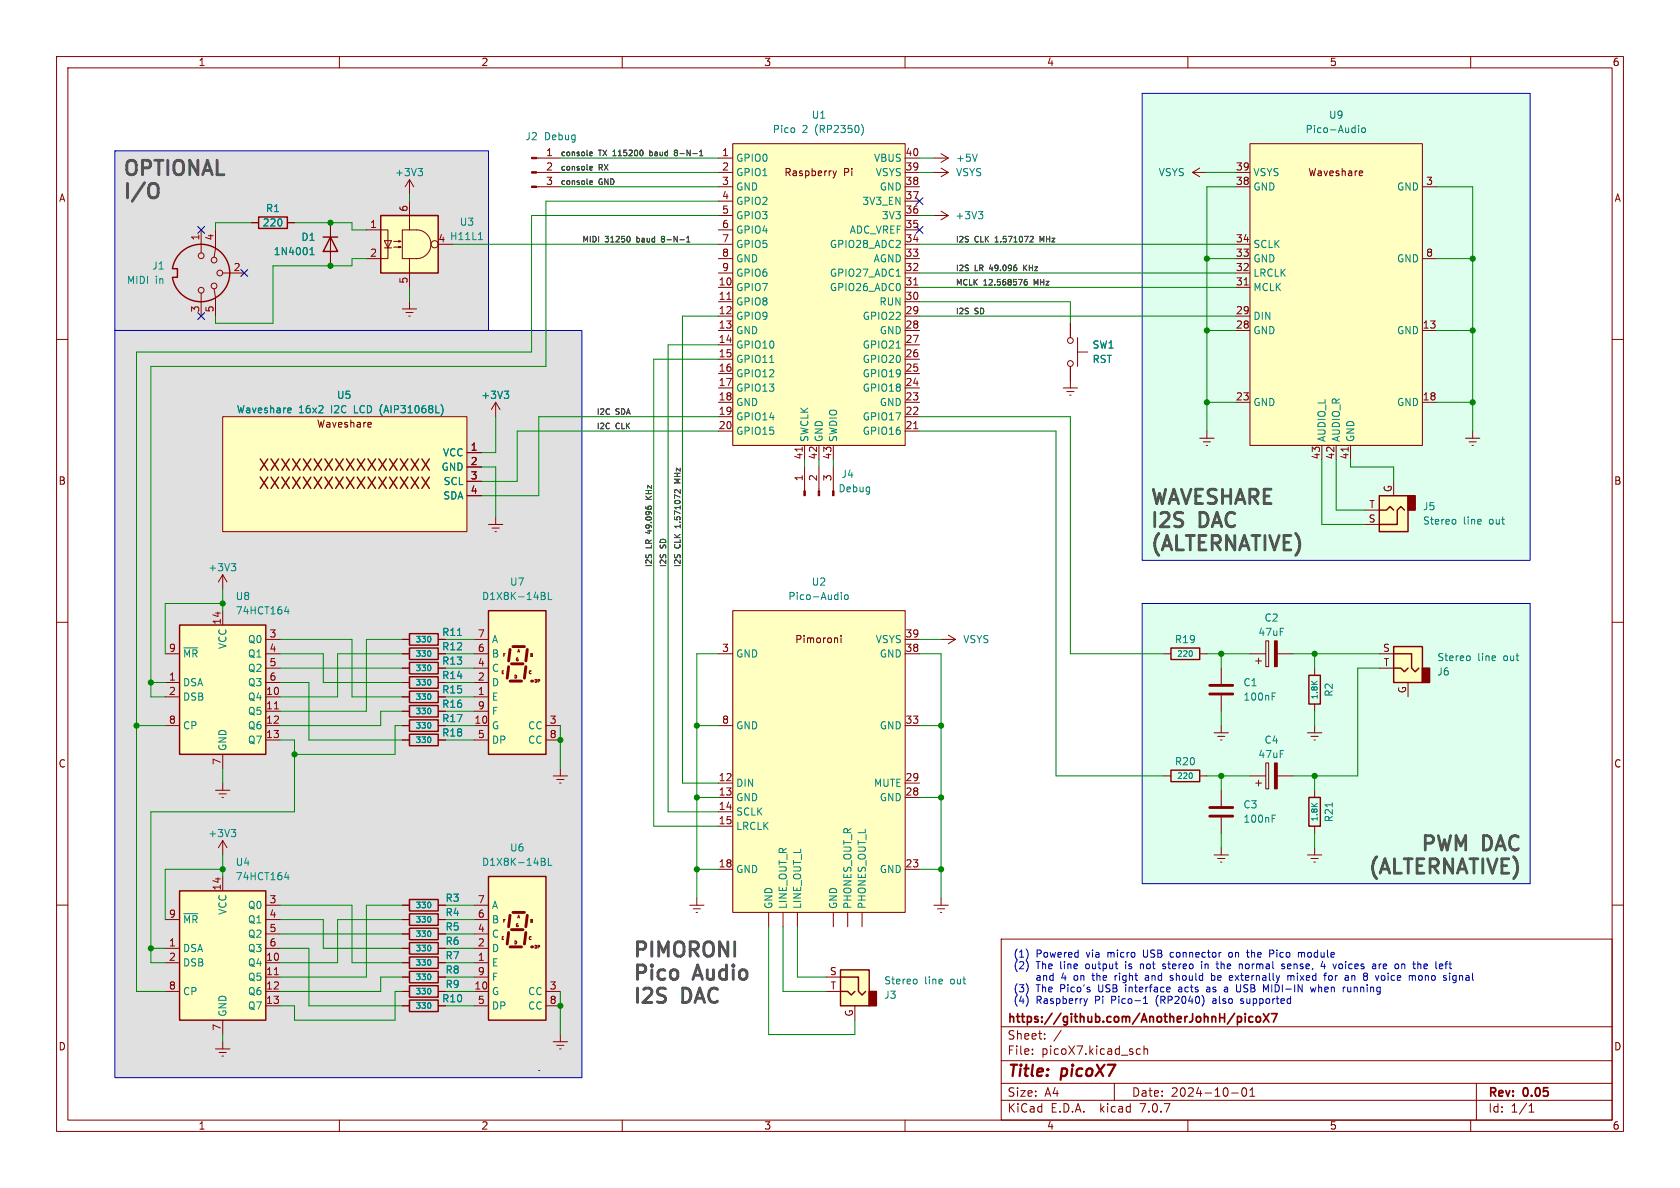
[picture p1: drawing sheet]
<svg xmlns="http://www.w3.org/2000/svg" width="297mm" height="210mm" viewBox="0 0 297 210" stroke-linecap="round" stroke-linejoin="round" font-family="sans-serif">
<g fill="none" stroke="#840000" stroke-width=".18">
<path d="M10 10h277v190h-277zM12 12h273v186h-273zM60 10v2M110 10v2M160 10v2M210 10v2M260 10v2M10 60h2M285 60h2M10 110h2M232.4 118.1v1.3M285 110h2"/>
<path d="M215.9 139.7v2.8M231.1 129.5h2.6M231.8 130.2h1.2M232.3 130.8h.2M232.4 124.5v1.2M232.4 128.3v1.2M232.4 139.7v1.3M10 160h2M214.6 151.1h2.6M215.3 151.8h1.2M215.8 152.4h.2M215.9 144.5v2.8"/>
<path d="M215.9 149.9v1.2M231.1 151.1h2.6M231.8 151.8h1.2M232.3 152.4h.2M232.4 146.1v1.2M232.4 149.9v1.2M285 160h2M177 166h108v32h-108zM60 198v2M110 198v2M160 198v2M177 194.5h108"/>
<path d="M177 191.5h108M177 187.5h108M177 181.5h108M182.5 186.3v.1M182.5 185.5v.1M184.7 183.6v.1M184.7 182.8v.1M187.6 182.1l-1.3 2M197 191.5v3M200.9 186.1l.3 .3 .4-.1M201.6 185.5l-.4-.1-.3 .3M202.2 185.5l.3-.1 .3 .1 .1 .9"/>
<path d="M202.2 184.9v1.5M210 198v2M217.7 193.2h1.2M219.7 192.4l.2-.1a.81 .81 0 0 1 .6 .6 .81 .81 0 0 1-.3 .8l-.2 .1a.81 .81 0 0 1-.3-1.4zM221 193.8h.8M221 192.7l.4-.4v1.5M260 198v2M261 191.5v6.5M270.3 196.6h.9M270.3 195.5l.4-.4v1.5"/>
</g>
<path d="M219.4 179.8v.7M220.1 179.2v.1M220.1 179.7v1M221.5 179.8l-.4-.1-.3 .3v.4l.1 .2h.6M222.2 179.8l.4-.1 .2 .3v.4l-.2 .3-.4-.1-.1-.2v-.4zM223.3 179.2l1 1.5M224.3 179.2l-1 1.5M224.8 179.2h1l-.7 1.5" fill="none" stroke="#840000" stroke-width=".3"/>
<g fill="#e0e0e0" stroke="#e0e0e0" stroke-width=".18">
<path d="M20.3 58.4h82.6v132.1h-82.6z"/>
<path d="M20.3 26.7h66.1v31.7h-66.1z"/>
</g>
<g fill="#deffed" stroke="#deffed" stroke-width=".18">
<path d="M201.9 106.7h68.6v49.5h-68.6z"/>
<path d="M201.9 16.5h68.6v82.6h-68.6z"/>
</g>
<path d="M231.4 119.4h2v5.1h-2zM86.4 154.9h10.1v25.4h-10.1zM231.4 141h2v5.1h-2z" fill="none" stroke="#840000" stroke-width=".25"/>
<path d="M224.9 144.7h.4M224.9 144.1h.6M235.5 141.9v.7" fill="none" stroke="#008484" stroke-width=".18"/>
<path d="M213.9 144.3h4M213.9 142.7h4M89.9 164.8l-.2 2.1M90.2 167.4h2M90.2 161.8l-.3 2M90.4 164.3h2.1M90.7 161.3h2M93 164.8l-.3 2.1M93.2 161.8l-.2 2" fill="none" stroke="#840000" stroke-width=".51"/>
<path d="M86.4 154.9h10.1v25.4h-10.1z" fill="#ffffc2" stroke="#ffffc2" stroke-width=".18"/>
<circle cx="94" cy="167.4" r=".25" fill="#840000"/>
<g fill="none" stroke="#840000" stroke-width=".18">
<path d="M58.4 39.4v7.6M72.4 31.8v2.5M72.4 35.6v5M72.4 31.8l-.8 1.2M72.4 31.8l.8 1.2M94.8 33h4.3M94.8 30.5h4.3M94.8 27.9h4.3M127 33h2.5M127 30.5h2.5M127 27.9h2.5M127 38.1h2.5"/>
<path d="M127 35.6h2.5M129.5 25.4h30.5v53.3h-30.5zM147.3 30.2l.3 .9M147.6 31.1l-.3 .4M147.9 30.2l-.3 .9M160 33h2.6M160 30.5h2.6M160 27.9h2.6M160 38.1h2.6M160 35.6h2.6M165.1 30.5h2.5M165.1 27.9h2.5"/>
<path d="M165.1 38.1h2.5M166.4 27.2l1.2 .7M166.4 29.7l1.2 .8M166.4 37.3l1.2 .8M167.6 27.9l-1.2 .8M167.6 30.5l-1.2 .7M167.6 38.1l-1.2 .8M210.8 30.5h2.6M210.8 30.5l1.3 .7M212.1 29.7l-1.3 .8M218.4 33h2.6M218.4 30.5h2.6"/>
<path d="M221 25.4h30.5v53.3h-30.5zM240.5 30.2l.3 .1 .1 .2-.6 .1M240.8 31l-.3 .1M251.5 33h2.5M64.8 40.6h3.8v5.1h-3.8M67.9 42.5h1.3l-.6 1.3zM67.9 43.8h1.3M69.6 43.7h1.3l-.4 .1v-.2l.4 .1M69.6 42.7h1.3l-.4 .1v-.3l.4 .2M71.1 40.6h2.6a2.54 2.54 0 0 1 2.5 2.6 2.54 2.54 0 0 1-2.5 2.5h-2.6zM72.4 45.7v2.6v-1.3M72.4 48.3v2.5"/>
<path d="M127 58.4h2.5M127 55.9h2.5M127 50.8h2.5M127 48.3h2.5M127 45.7h2.5M127 43.2h2.5M127 53.3h2.5M127 40.6h2.5M128.5 52.9h.7M160 58.4h2.6M160 55.9h2.6M160 50.8h2.6"/>
<path d="M160 48.3h2.6M160 45.7h2.6M160 43.2h2.6M160 53.3h2.6M160 40.6h2.6M161.5 50.4h.8M189.2 57.2v2.5M190.5 59.7v5.1M218.4 58.4h2.6M218.4 55.9h2.6M218.4 50.8h2.6M218.4 48.3h2.6"/>
<path d="M218.4 45.7h2.6M218.4 43.2h2.6M220 50.4h.7M251.5 58.4h2.5M251.5 45.7h2.5M39.4 73.7h43.1v20.3h-43.1zM65.2 74.7h.4v.3l-.6 .1M65.6 75.4l-.4 .1M87.6 71.1l-.7 1.3M87.6 71.1v2.6M87.6 71.1l.8 1.3M127 71.1h2.5"/>
<path d="M127 61h2.5M127 63.5h2.5M127 66h2.5M127 68.6h2.5M127 73.7h2.5M127 76.2h2.5M141.8 79v.8M142.2 78.7v2.6M144.8 78.7v2.6M147.3 78.7v2.6M160 71.1h2.6M160 61h2.6"/>
<path d="M160 63.5h2.6M160 66h2.6M160 68.6h2.6M160 73.7h2.6M160 76.2h2.6M161.5 75.8h.8M188 68.6h2.5M188.6 69.2h1.3M189.1 69.9h.3M189.2 64.8v3.8M190.5 62.2h1.8M212.1 77.5h2.5"/>
<path d="M212.7 78.1h1.3M213.2 78.7h.3M213.4 76.2v1.3M218.4 71.1h2.6M233.7 78.7v2.6M236.2 78.7v2.6M238.3 79v.8M238.8 78.7v2.6M251.5 71.1h2.5M259.1 77.5h2.5M259.7 78.1h1.3M260.2 78.7h.3"/>
<path d="M260.3 76.2v1.3M82.5 80h2.6M82.5 82.6h2.6M82.5 85.1h2.6M82.5 87.6h2.6M86.4 92.7h2.5M87 93.3h1.3M87.5 94h.3M87.6 91.4v1.3M142.2 82.6v4.2M144.8 82.6v4.2M147.3 82.6v4.2"/>
<path d="M241.3 92.7h2.5M241.3 90.2h2.5M246.4 85.1v2.5M71.1 115.6h1.3M71.1 118.1h1.3M71.1 113h1.3M77.5 115.6h1.2M77.5 118.1h1.2M77.5 113h1.2M127 115.6h2.5M129.5 108h30.5v53.3h-30.5zM147.9 112.8l.2 .1v.7"/>
<path d="M148.7 112.3v.2M148.7 112.8v.8M160 115.6h2.6M160 113h2.6M166.4 113h2.5M167.6 112.3l1.3 .7M168.9 113l-1.3 .8M205.7 115.6h1.3M212.1 115.6h1.3M215.9 118.1v2.8M221 115.6h2.8M222 116.8h1"/>
<path d="M222.5 116.3v1M223.8 113.3h.5v4.6h-.5zM225.8 115.6h2.8M243.8 115.6h2.6M243.8 118.1h2.6M71.1 130.8h1.3M71.1 120.7h1.3M71.1 128.3h1.3M71.1 123.2h1.3M71.1 125.7h1.3M77.5 130.8h1.2M77.5 120.7h1.2"/>
<path d="M77.5 128.3h1.2M77.5 123.2h1.2M77.5 125.7h1.2M97.8 137.2h2.5M98.4 137.8h1.3M98.9 138.4h.3M99.1 135.9v1.3M127 138.4h2.5M127 128.3h2.5M160 138.4h2.6M160 128.3h2.6M205.7 137.2h1.3"/>
<path d="M212.1 137.2h1.3M214.6 129.5h2.6M215.3 130.2h1.2M215.8 130.8h.2M215.9 122.9v2.8M215.9 128.3v1.2M221 137.2h2.8M222 138.4h1M222.5 137.9v1M223.8 134.9h.5v4.5h-.5zM225.8 137.2h2.8M248.9 120.7v2.5"/>
<path d="M123.2 158.8v1.2M127 141h2.5M127 143.5h2.5M127 146.1h2.5M127 153.7h2.5M160 141h2.6M160 153.7h2.6M166.4 158.8v1.2M71.1 170.2h1.3M71.1 175.3h1.3M71.1 167.6h1.3M71.1 165.1h1.3"/>
<path d="M71.1 177.8h1.3M71.1 162.6h1.3M71.1 160h1.3M71.1 172.7h1.3M77.5 170.2h1.2M77.5 175.3h1.2M77.5 167.6h1.2M77.5 165.1h1.2M77.5 177.8h1.2M77.5 162.6h1.2M77.5 160h1.2M77.5 172.7h1.2"/>
<path d="M83.8 170.2h2.6M83.8 175.3h2.6M83.8 167.6h2.6M83.8 165.1h2.6M83.8 177.8h2.6M83.8 162.6h2.6M83.8 160h2.6M83.8 172.7h2.6M89 165.6h-.2v.5M89.3 162.5h-.2v.5M91.2 166.4l-.1-.1v.6M91.5 162.3l.2-.5 .2 .5"/>
<path d="M94.1 162.6l-.3-.1v.5M94.8 167.1h-.2v.5M95.4 167.1h-.3v.5M96.5 175.3h2.6M96.5 177.8h2.6M121.9 160h2.6M122.6 160.7h1.2M123.1 161.3h.2M135.9 161.3v2.5M138.4 161.3v2.5M141 161.3v2.5M146 175.3h2.6"/>
<path d="M146 172.7h2.6M147.3 161.3v2.5M149.9 161.3v2.5M151.1 177.8v2.5M152.4 161.3v2.5M165.1 160h2.5M165.7 160.7h1.3M166.2 161.3h.3M97.8 184.2h2.5M98.4 184.8h1.3M98.9 185.4h.3M99.1 182.9v1.3"/>
<circle cx="76.8" cy="43.2" r=".63"/>
<circle cx="189.2" cy="60.2" r=".51"/>
<circle cx="189.2" cy="64.3" r=".51"/>
</g>
<g fill="none" stroke="#008484" stroke-width=".18">
<path d="M73.9 29.8h.8l-.4 .5M74.4 30.3l.3 .2v.3l-.3 .3M152.3 22a1.46 1.46 0 0 1 0 1.9M172.8 27.2l-.5 1.3M173 37.4h.7l-.4 .5M173.5 37.9l.2 .2v.3l-.2 .3M240.2 22.2v.1M240.2 22.6v.8M240.8 22.7l.2-.1 .3 .1 .1 .5-.1 .2h-.3l-.2-.1zM54.8 45h.7M54.8 44.1l.4-.3v1.2M84.6 42.4h.7"/>
<path d="M84.8 41.3l.1-.2v1.3M158.4 48.8h.8M51.1 72.1l.3 .1 .1 .2-.6 .1M51.4 72.9l-.3 .1M78 71.6a1.49 1.49 0 0 1 0 1.8M89.1 69.2h.8l-.4 .4M89.7 69.6l.2 .3v.3l-.2 .2M136.1 64.1h.7M158.4 61.5h.8M257.1 91.8l.3 .2v.4l-.3 .3M76.1 112.7v.6M76.1 115.2v.6"/>
<path d="M76.1 117.8v.6M80.9 112.3h.7M148.7 104.7v.1M148.7 105.1v.9M149.3 105.3l.2-.2 .4 .2 .1 .4-.2 .2-.3 .1-.2-.1zM210.7 115.2v.6M259.7 115.9l.2 .3v.3l-.2 .3M76.1 120.3v.6M76.1 122.8v.7M76.1 125.4v.6M76.1 127.9v.6M76.1 130.5v.6"/>
<path d="M210.7 136.8v.6M224.9 123.1h.4M224.9 122.5h.6M76.1 159.7v.6M95.7 151.7l.6 .1v.3l-.2 .2M95.7 152.3h.4M96.1 152.3l.3 .3-.1 .3-.6 .1M96.9 151.7v1.3h.6M76.1 162.2v.6M76.1 164.7v.7M76.1 167.3v.6M76.1 169.8v.6"/>
<path d="M76.1 172.4v.6M76.1 174.9v.6M76.1 177.4v.7M161.9 173.1l.2 .2v.4l-.2 .2"/>
</g>
<g fill="none" stroke="#840000" stroke-width=".25">
<path d="M67.3 38.1h10.2v10.2h-10.2zM57.1 41.9h2.6M58.4 41.9l1.3 2.6h-2.6zM46 81.1l1.3 2M46 84.3l1.3 2M47.3 81.1l-1.3 2M47.3 84.3l-1.3 2M47.9 81.1l1.3 2M47.9 84.3l1.3 2M49.2 81.1l-1.3 2M49.2 84.3l-1.3 2M49.8 81.1l1.4 2"/>
<path d="M49.8 84.3l1.4 2M51.2 81.1l-1.4 2M51.2 84.3l-1.4 2M51.7 81.1l1.4 2M51.7 84.3l1.4 2M53.1 81.1l-1.4 2M53.1 84.3l-1.4 2M53.6 81.1l1.4 2M53.6 84.3l1.4 2M55 81.1l-1.4 2M55 84.3l-1.4 2M55.5 81.1l1.4 2"/>
<path d="M55.5 84.3l1.4 2M56.9 81.1l-1.4 2M56.9 84.3l-1.4 2M57.4 81.1l1.4 2M57.4 84.3l1.4 2M58.8 81.1l-1.4 2M58.8 84.3l-1.4 2M59.3 81.1l1.4 2M59.3 84.3l1.4 2M60.7 81.1l-1.4 2M60.7 84.3l-1.4 2M61.2 81.1l1.4 2"/>
<path d="M61.2 84.3l1.4 2M62.6 81.1l-1.4 2M62.6 84.3l-1.4 2M63.2 81.1l1.3 2M63.2 84.3l1.3 2M64.5 81.1l-1.3 2M64.5 84.3l-1.3 2M65.1 81.1l1.3 2M65.1 84.3l1.3 2M66.4 81.1l-1.3 2M66.4 84.3l-1.3 2M67 81.1l1.3 2"/>
<path d="M67 84.3l1.3 2M68.3 81.1l-1.3 2M68.3 84.3l-1.3 2M68.9 81.1l1.3 2M68.9 84.3l1.3 2M70.2 81.1l-1.3 2M70.2 84.3l-1.3 2M70.8 81.1l1.3 2M70.8 84.3l1.3 2M72.1 81.1l-1.3 2M72.1 84.3l-1.3 2M72.7 81.1l1.3 2"/>
<path d="M72.7 84.3l1.3 2M74 81.1l-1.3 2M74 84.3l-1.3 2M74.6 81.1l1.3 2M74.6 84.3l1.3 2M75.9 81.1l-1.3 2M75.9 84.3l-1.3 2M243.8 87.6h5.1v6.4h-5.1zM243.8 90.2h1.3l.6-.7 .7 .7M248.3 90.2l-.7-.7-.6 .7v2.5h-3.2M72.4 119.6h5.1v2.1h-5.1zM72.4 117.1h5.1v2h-5.1z"/>
<path d="M72.4 114.6h5.1v2h-5.1zM72.4 112h5.1v2h-5.1zM86.4 108h10.1v25.4h-10.1zM207 114.6h5.1v2h-5.1zM246.4 114.3h5.1v6.4h-5.1zM246.4 118.1h1.2l.7 .6 .6-.6M246.4 115.6h3.2v2.5l.6 .6 .6-.6M72.4 127.3h5.1v2h-5.1zM72.4 129.8h5.1v2h-5.1zM72.4 122.2h5.1v2h-5.1zM72.4 124.7h5.1v2h-5.1zM207 136.1h5.1v2.1h-5.1z"/>
<path d="M72.4 159h5.1v2h-5.1zM72.4 166.6h5.1v2.1h-5.1zM72.4 161.5h5.1v2.1h-5.1zM72.4 169.2h5.1v2h-5.1zM72.4 174.2h5.1v2.1h-5.1zM72.4 171.7h5.1v2h-5.1zM72.4 164.1h5.1v2h-5.1zM72.4 176.8h5.1v2h-5.1zM148.6 171.5h5.1v6.3h-5.1zM148.6 175.3h1.3l.6 .6 .6-.6M148.6 172.7h3.2v2.6l.6 .6 .6-.6"/>
</g>
<path d="M89.9 117.9l-.2 2M90.2 114.8l-.3 2M90.4 117.3h2.1M90.7 114.3h2M93 117.9l-.3 2M93.2 114.8l-.2 2M90.2 120.4h2M213.9 122.7h4M213.9 121.2h4" fill="none" stroke="#840000" stroke-width=".51"/>
<g fill="#840000" stroke="#840000" stroke-width=".18">
<path d="M225.3 134.9h.5v4.5h-.5z"/>
<path d="M225.3 113.3h.5v4.6h-.5z"/>
<path d="M94 32.9h.8v.2h-.8z"/>
<path d="M94 30.4h.8v.2h-.8z"/>
<path d="M94 27.8h.8v.3h-.8z"/>
<path d="M147.2 86.8h.2v.8h-.2z"/>
<path d="M144.7 86.8h.2v.8h-.2z"/>
<path d="M142.1 86.8h.3v.8h-.3z"/>
</g>
<g fill="#ffffc2" stroke="#ffffc2" stroke-width=".18">
<path d="M221 25.4h30.5v53.3h-30.5z"/>
<path d="M243.8 87.6h5.1v6.4h-5.1z"/>
<path d="M246.4 114.3h5.1v6.4h-5.1z"/>
<path d="M129.5 25.4h30.5v53.3h-30.5z"/>
<path d="M67.3 38.1h10.2v10.2h-10.2z"/>
<path d="M148.6 171.5h5.1v6.3h-5.1z"/>
<path d="M129.5 108h30.5v53.3h-30.5z"/>
<path d="M39.4 73.7h43.1v20.3h-43.1z"/>
<path d="M86.4 108h10.1v25.4h-10.1z"/>
</g>
<g fill="#840000" stroke="#840000" stroke-width=".25">
<path d="M248.9 87.6h1.3v2.6h-1.3z"/>
<path d="M251.5 118.1h1.2v2.6h-1.2z"/>
<path d="M153.7 175.3h1.2v2.5h-1.2z"/>
</g>
<circle cx="94" cy="120.4" r=".25" fill="#840000"/>
<g fill="none" stroke="#840000" stroke-width=".18">
<path d="M44.4 39.4h1.3M50.8 39.4h1.3M58.4 39.4v2.5M35.6 40.6v4.1M35.6 51.8v4.1M37.8 51.1l.3 1.5v3.3M38.1 40.6v3.3l-.3 1.6M39.4 48.3h3.8M58.4 44.5v2.5M71.1 54.6h2.6M71.8 55.2h1.2M72.3 55.9h.2"/>
<path d="M72.4 53.3v1.3M189.2 57.2v2.5M189.2 64.8v2.5M82.5 80h2.6M82.5 82.6h2.6M82.5 85.1h2.6M82.5 87.6h2.6M29.2 115.6h2.5M39.4 101.6v2.5M39.4 108v2.5M39.4 101.6l.7 1.3M39.4 101.6l-.8 1.3"/>
<path d="M47 118.1h2.5M47 115.6h2.5M47 113h2.5M71.1 118.1h1.3M71.1 115.6h1.3M71.1 113h1.3M77.5 118.1h1.2M77.5 115.6h1.2M77.5 113h1.2M83.8 118.1h2.6M83.8 115.6h2.6M83.8 113h2.6"/>
<path d="M89 118.6h-.2v.5M89.3 115.5h-.2v.6M91.2 119.4h-.1v.5M91.5 115.3l.2-.5 .2 .5M94.1 115.6l-.3-.1v.6M29.2 123.2h2.5M29.2 128.3h2.5M29.2 120.7h2.5M38.1 139.7h2.5M39.4 133.4v2.5M39.4 138.4v1.3M47 123.2h2.5"/>
<path d="M47 128.3h2.5M47 120.7h2.5M47 130.8h2.5M47 125.7h2.5M48.5 125.3h.7M71.1 123.2h1.3M71.1 128.3h1.3M71.1 120.7h1.3M71.1 130.8h1.3M71.1 125.7h1.3M77.5 123.2h1.2M77.5 128.3h1.2"/>
<path d="M77.5 120.7h1.2M77.5 130.8h1.2M77.5 125.7h1.2M83.8 123.2h2.6M83.8 128.3h2.6M83.8 120.7h2.6M83.8 130.8h2.6M83.8 125.7h2.6M94.8 120.1h-.2v.5M95.4 120.1h-.3v.5M96.5 128.3h2.6M96.5 130.8h2.6"/>
<path d="M38.7 140.3h1.3M39.2 141h.3M39.4 148.6v2.5M39.4 154.9v2.6M39.4 148.6l-.8 1.3M39.4 148.6l.7 1.3M29.2 167.6h2.5M29.2 170.2h2.5M29.2 175.3h2.5M29.2 162.6h2.5M47 167.6h2.5M47 170.2h2.5"/>
<path d="M47 172.7h2.5M47 175.3h2.5M47 177.8h2.5M47 160h2.5M47 162.6h2.5M47 165.1h2.5M48.5 172.3h.7M71.1 167.6h1.3M71.1 170.2h1.3M71.1 172.7h1.3M71.1 175.3h1.3M71.1 177.8h1.3"/>
<path d="M71.1 160h1.3M71.1 162.6h1.3M71.1 165.1h1.3M77.5 167.6h1.2M77.5 170.2h1.2M77.5 172.7h1.2M77.5 175.3h1.2M77.5 177.8h1.2M77.5 160h1.2M77.5 162.6h1.2M77.5 165.1h1.2M38.1 185.4h2.5"/>
<path d="M38.7 186.1h1.3M39.2 186.7h.3M39.4 180.3v2.6M39.4 184.2v1.2"/>
<circle cx="35.6" cy="45.2" r=".51"/>
<circle cx="35.6" cy="51.3" r=".51"/>
<circle cx="37.8" cy="46" r=".51"/>
<circle cx="37.8" cy="50.5" r=".51"/>
<circle cx="38.9" cy="48.3" r=".51"/>
</g>
<g fill="none" stroke="#008484" stroke-width=".18">
<path d="M54.8 45h.7M54.8 44.1l.4-.3v1.2M51.1 72.1l.3 .1 .1 .2-.6 .1M51.4 72.9l-.3 .1M78 71.6a1.49 1.49 0 0 1 0 1.8M89.1 69.2h.8l-.4 .4M89.7 69.6l.2 .3v.3l-.2 .2M40.9 99.6h.8l-.5 .5M32.5 114.5h2.5M41.4 100.1l.3 .3v.3l-.3 .2M50.3 108.1h.8M50.9 107.7v.8"/>
<path d="M76.1 112.7v.6M76.1 115.2v.6M76.1 117.8v.6M80.9 112.3h.7M95.7 104.7l.6 .1v.3l-.2 .2M95.7 105.3h.4M96.1 105.3l.3 .3-.1 .3-.6 .1M96.9 104.7v1.3h.6M76.1 120.3v.6M76.1 122.8v.7M76.1 125.4v.6M76.1 127.9v.6"/>
<path d="M76.1 130.5v.6M40.9 146.6h.8l-.5 .5M41.4 147.1l.3 .3v.3l-.3 .2M50.3 155.1h.8M50.9 154.7v.8M76.1 159.7v.6M32.5 161.5h2.5M76.1 162.2v.6M76.1 164.7v.7M76.1 167.3v.6M76.1 169.8v.6M76.1 172.4v.6"/>
<path d="M76.1 174.9v.6M76.1 177.4v.7"/>
</g>
<path d="M45.7 38.4h5.1v2h-5.1zM30.5 47.5a5.1 5.1 0 0 1 7.8-3.5 5.1 5.1 0 0 1 0 8.5 5.1 5.1 0 0 1-7.8-3.5M30.6 47.5h.8v1.5h-.8M31.7 110.5h15.3v22.9h-15.3zM31.7 157.5h15.3v22.8h-15.3z" fill="none" stroke="#840000" stroke-width=".25"/>
<g fill="#ffffc2" stroke="#ffffc2" stroke-width=".18">
<path d="M31.7 110.5h15.3v22.9h-15.3z"/>
<path d="M31.7 157.5h15.3v22.8h-15.3z"/>
</g>
<g fill="none" stroke="#000" stroke-width=".18">
<path d="M104.3 27.4l.1 .1h.3M104.3 27l.1-.1 .3 .1v.1l-.4 .1M104.3 29.6l.1-.2 .3 .2-.4 .1M104.3 32.1l.1-.2 .3 .2v.1l-.4 .1M104.3 29.9l.1 .2 .3-.1M104.3 32.5l.1 .1h.3M113.6 26.7v.6M114.9 26.5v1M114.9 27.5h.1M115 26.9h-.1M119.4 27l-.2 .3 .4 .2M119.4 27h.2"/>
<path d="M119.6 26.5l-.4 .2 .2 .3M123.7 27.5h.6M123.7 26.8l.3-.3v1M111.3 41.8l.1 .4-.1 .5M117 41.9v.2M117 42.3v.4M121.4 42.8h.6M121.4 42.1l.3-.3v1M181 46.9v1M181.5 49.4h-.3l-.1 .2v.6l.1 .2 .4-.1-.1-.5h-.3l-.1 .2M181.5 46.9l-.5 .5M182.2 41.8h.4l.1 .3-.6 .7h.6"/>
<path d="M184.2 42.5l-.3-.7v1M114.2 88.3h1M114.2 87.7l.5 .6M120 85l-.8 .4h1M120.2 86.6v.6l-.7-.6-.2 .1-.1 .3"/>
</g>
<path d="M27.4 32.4l.2 .2a1.8 1.8 0 0 1 0 2.3l-.2 .1" fill="none" stroke="#545454" stroke-width=".51"/>
<g fill="none" stroke="#0000c2" stroke-width=".18">
<path d="M201.9 16.5h68.6v82.6h-68.6zM20.3 26.7h66.1v31.7h-66.1zM20.3 58.4h82.6v132.1h-82.6zM201.9 106.7h68.6v49.5h-68.6zM181.7 168.3v.8M181.7 170.3v.9M181.7 174.4v.9M181.7 176.5v.8M188 172l-.3 .9h.8M189.9 173.1l.1 .1 .3 .1M190.3 172.5h-.3l-.1 .2M191.6 176.5l.3 .9"/>
<path d="M191.9 177.4l-.1 .3M192.2 176.5l-.3 .9M193 172.5h.5M193.2 173.1l.3 .2M197.5 172.5l-.3 .1M197.9 172v.1M201.6 170.4v.9M201.8 170.4l-.2 .1M202.2 177.4h.7M202.2 176.5l.3-.4v1.3M202.5 172.5h.5l.1 .8M203.1 172.8h-.5l-.1 .2 .1 .3 .5-.1"/>
<path d="M205.5 171.2l.4 .1M205.9 170.4l-.4 .2 .1 .2h.3M206.7 174.5l.2 .3-.6 .1M206.8 175.3h-.1M207.1 168.4l-.2 .2v.4l.2 .2M207.4 172.9v.3M208 172v1.3M208 172.5v.1M208.5 174.5l-.1 .1M208.5 174.9l-.2 .1 .2 .3M212.4 170v.1M212.4 170.4v.9"/>
<path d="M213.7 174.5l-.4 .1M213.8 174.9h-.3l-.2 .1v.3h.5M214.2 172.5h.3l.3 .2-.1 .5h-.5M214.5 176.5l-.1 .1M214.5 176.9l-.1 .2 .1 .3M215 170.4h.5M215.2 171.2l.3 .1M215.7 172.5h-.2l-.2 .1v.6l.4 .1M215.9 172.8l-.6 .1M216.5 174.6h.5M216.5 175.3h.5M217 174.8l-.5 .1"/>
<path d="M217.6 168.4h-.3l-.1 .2 .1 .5 .3 .1M218.4 172.5l.6 .8M219 172.5l-.6 .8M219.3 170.4l.3 .2v.7M219.3 174.1v1l-.1 .2h-.4M219.3 177.3l.4 .1M219.7 176.5l-.4 .2 .1 .2 .3 .1M220.4 168.4h.4M220.5 169l.3 .2M223.8 175l.4-.9v1.2M224.5 167.9h.5l.2 .3-.1 .3-.6 .1M227.1 170.5l-.3-.1-.2 .2v.2l.5 .1v.3h-.5"/>
<path d="M227.7 172.6l.3-.1 .2 .1M227.7 172.5v.8M227.8 170.4l-.2 .2v.5l.2 .2M228.2 172.6l.2-.1h.3l.1 .8M228.2 172.6v.7M228.2 170.7l-.6 .1M229.4 172.5v.8M229.6 168.4h.3l.2 .1M230.1 168.5v.7M230.6 168.4h-.3l-.2 .1M231.7 174.5l.2 .8 .2-.6 .3 .6 .2-.8M233.5 170.8h.8"/>
<path d="M234.1 170.4v.9M235.1 172.5h.3l.1 .2v.5l-.4 .1M236.9 170.4l.3 .1M237.2 171.2l-.3 .1M238.3 174.5v.8h.3l.2-.1M238.8 174.5v.8M239.2 172.5l.3 .1v.7M243.2 172.5l.3 .8M243.8 170.4v.9M244.2 170.4l-.4 .2M248 170.4l.4 .2v.7M250.9 172.5h.3l.2 .2-.1 .5h-.4"/>
<path d="M252.2 170.4h-.3l-.2 .2 .1 .6 .4 .1M252.3 170.7l-.6 .1M255.4 170.4h.5M255.9 170l-.3 .2v1.1M256.2 170.4h.4M257.3 172.5h.1M257.4 172.5v1.1M257.4 173.2l-.1 .1M258 172.5v.8M258.2 172.5l-.2 .1M95.2 189.2h.1"/>
</g>
<g fill="none" stroke="#008400" stroke-width=".18">
<path d="M44.4 39.4h-6.3v1.2M52.1 39.4h10.1v1.2h2.6M72.4 34.3v1.3M99.1 27.9h27.9M99.1 30.5h27.9M99.1 33h27.9M127 38.1h-33v24.1h-69.9v113.1h5.1M127 35.6h-30.5v29.2h-69.8v58.4h2.5M162.6 38.1h2.5M162.6 27.9h2.5M162.6 30.5h2.5M213.4 30.5h5"/>
<path d="M218.4 33h-5v43.2M254 33h6.3v43.2M64.8 45.7h-2.6v1.3h-13.9v10.2h-10.2v-1.3M72.4 50.8v2.5M80 43.2h47M127 55.9h-6.4v82.5h6.4M162.6 43.2h55.8M162.6 55.9h55.8M162.6 48.3h55.8M162.6 53.3h26.6v3.9M162.6 50.8h55.8M213.4 45.7h5"/>
<path d="M213.4 58.4h5M254 45.7h6.3M254 58.4h6.3M87.6 73.7v6.3h-2.5M127 63.5h-11.4v82.6h11.4M127 61h-8.9v82.5h8.9M127 73.7h-31.8v13.9h-10.1M127 76.2h-35.6v8.9h-6.3M162.6 73.7h26.6v41.9h16.5M162.6 76.2h24.1v61h19M213.4 71.1h5M254 71.1h6.3"/>
<path d="M85.1 82.6h2.5v8.8M142.2 81.3v1.3M144.8 81.3v1.3M147.3 81.3v1.3M233.7 81.3v11.4h7.6M236.2 81.3v8.9h5.1M238.8 81.3v1.3h7.6v2.5M39.4 104.1v3.9M39.4 106.7h-10.2v8.9M49.5 115.6h7.6v5.1h14M49.5 113h12.7v10.2h8.9M49.5 118.1h21.6"/>
<path d="M71.1 115.6h-11.4v7.6h-10.2M71.1 113h-6.3v12.7h-15.3M78.7 118.1h5.1M78.7 115.6h5.1M78.7 113h5.1M127 115.6h-3.8v43.2M162.6 115.6h3.8v43.2M162.6 113h3.8M213.4 115.6h7.6M215.9 115.6v2.5M228.6 115.6h15.2M232.4 115.6v2.5"/>
<path d="M243.8 118.1h-3.8v19.1h-11.4M24.1 128.3h5.1M26.7 120.7h2.5M39.4 135.9v2.5M49.5 120.7h5.1v10.1h16.5M49.5 130.8h2.6v12.7h-25.4v26.7h2.5M71.1 125.7h-3.8v2.6h-17.8M71.1 128.3h-1.3v5.1h-17.7M78.7 128.3h5.1M78.7 120.7h5.1M78.7 130.8h5.1M78.7 123.2h5.1"/>
<path d="M78.7 125.7h5.1M99.1 128.3v7.6M123.2 128.3h3.8M162.6 128.3h3.8M213.4 137.2h7.6M215.9 125.7v2.6M215.9 137.2v2.5M232.4 125.7v2.6M232.4 137.2v2.5M39.4 151.1v3.8M39.4 153.7h-10.2v8.9M123.2 153.7h3.8"/>
<path d="M123.2 141h3.8M162.6 153.7h3.8M162.6 141h3.8M215.9 147.3v2.6M232.4 147.3v2.6M26.7 167.6h2.5M49.5 167.6h5.1v10.2h16.5M49.5 162.6h7.6v5h14M49.5 160h12.7v10.2h8.9M49.5 165.1h21.6M71.1 160h-6.3v12.7h-15.3M71.1 172.7h-3.8v2.6h-17.8"/>
<path d="M71.1 162.6h-11.4v7.6h-10.2M71.1 175.3h-1.3v5h-17.7v-2.5h-2.6M78.7 167.6h5.1M78.7 172.7h5.1M78.7 160h5.1M78.7 165.1h5.1M78.7 162.6h5.1M78.7 170.2h5.1M78.7 177.8h5.1M78.7 175.3h5.1M99.1 175.3v7.6M135.9 163.8v19.1h15.2v-2.6"/>
<path d="M138.4 163.8v11.5h7.6M141 163.8v8.9h5M39.4 182.9v1.3"/>
</g>
<path d="M162 35l1.2 1.2M163.2 35l-1.2 1.2M35 55.3l1.2 1.2M35 40l1.2 1.2M36.2 55.3l-1.2 1.2M36.2 40l-1.2 1.2M42.6 47.7l1.2 1.2M43.8 47.7l-1.2 1.2M162 40l1.2 1.2M163.2 40l-1.2 1.2" fill="none" stroke="#000084" stroke-width=".18"/>
<g fill="#008400" stroke="#008400" stroke-width=".18">
<circle cx="24.1" cy="128.3" r=".46"/>
<circle cx="39.4" cy="153.7" r=".46"/>
<circle cx="26.7" cy="167.6" r=".46"/>
<circle cx="39.4" cy="106.7" r=".46"/>
<circle cx="52.1" cy="133.4" r=".46"/>
<circle cx="26.7" cy="120.7" r=".46"/>
<circle cx="99.1" cy="177.8" r=".46"/>
<circle cx="123.2" cy="153.7" r=".46"/>
<circle cx="58.4" cy="39.4" r=".46"/>
<circle cx="58.4" cy="47" r=".46"/>
<circle cx="99.1" cy="130.8" r=".46"/>
<circle cx="123.2" cy="141" r=".46"/>
<circle cx="123.2" cy="128.3" r=".46"/>
<circle cx="166.4" cy="153.7" r=".46"/>
<circle cx="166.4" cy="128.3" r=".46"/>
<circle cx="166.4" cy="141" r=".46"/>
<circle cx="213.4" cy="71.1" r=".46"/>
<circle cx="213.4" cy="58.4" r=".46"/>
<circle cx="213.4" cy="45.7" r=".46"/>
<circle cx="232.4" cy="115.6" r=".46"/>
<circle cx="260.3" cy="71.1" r=".46"/>
<circle cx="260.3" cy="58.4" r=".46"/>
<circle cx="215.9" cy="115.6" r=".46"/>
<circle cx="260.3" cy="45.7" r=".46"/>
<circle cx="232.4" cy="137.2" r=".46"/>
<circle cx="215.9" cy="137.2" r=".46"/>
</g>
<g font-size="3.5" fill="#545454">
<text x="21.6" y="31.2">OPTIONAL</text>
<text x="21.6" y="35.3">I/O</text>
<text x="203.2" y="89.4">WAVESHARE</text>
<text x="203.2" y="93.5">I2S</text>
<text x="212.2" y="93.5">DAC</text>
<text x="203.2" y="97.5">(ALTERNATIVE)</text>
<text x="241.4" y="154.7">(ALTERNATIVE)</text>
<text x="250.7" y="150.6">PWM</text>
<text x="262" y="150.6">DAC</text>
<text x="111.8" y="169.4">PIMORONI</text>
<text x="111.8" y="173.5">Pico</text>
<text x="122.9" y="173.5">Audio</text>
<text x="111.8" y="177.6">I2S</text>
<text x="120.8" y="177.6">DAC</text>
</g>
<g font-size="2.8" fill="#840000">
<text x="178" y="190.9">Title:</text>
<text x="187.7" y="190.9">picoX7</text>
</g>
<g font-size="2.1" fill="#840000">
<text x="178" y="184">Sheet:</text>
<text x="178" y="181.2">https://github.com/AnotherJohnH/picoX7</text>
<text x="178" y="186.7">File:</text>
<text x="184.1" y="186.7">picoX7.kicad_sch</text>
<text x="178" y="196.9">KiCad</text>
<text x="178" y="194.1">Size:</text>
<text x="184.7" y="194.1">A4</text>
<text x="185.7" y="196.9">E.D.A.</text>
<text x="194.6" y="196.9">kicad</text>
<text x="200" y="194.1">Date:</text>
<text x="201.8" y="196.9">7.0.7</text>
<text x="207" y="194.1">2024-10-01</text>
<text x="263" y="194.3">Rev:</text>
<text x="263" y="196.9">Id:</text>
<text x="267.1" y="196.9">1/1</text>
<text x="269.4" y="194.3">0.05</text>
</g>
<g font-size="1.8" fill="#840000">
<text x="35" y="11.9">1</text>
<text x="85" y="11.9">2</text>
<text x="135" y="11.9">3</text>
<text x="185" y="11.9">4</text>
<text x="235" y="11.9">5</text>
<text x="285" y="11.9">6</text>
<text x="96.4" y="27.7">1</text>
<text x="127.6" y="27.7">1</text>
<text x="160" y="27.7">40</text>
<text x="10.3" y="35.9">A</text>
<text x="96.4" y="30.2">2</text>
<text x="96.4" y="32.8">3</text>
<text x="127.6" y="30.2">2</text>
<text x="127.6" y="32.8">3</text>
<text x="127.6" y="35.3">4</text>
<text x="138.6" y="31.4">Raspberry</text>
<text x="149.1" y="31.4">Pi</text>
<text x="160" y="35.3">37</text>
<text x="160" y="32.8">38</text>
<text x="160" y="30.2">39</text>
<text x="218.4" y="32.8">38</text>
<text x="218.4" y="30.2">39</text>
<text x="231.2" y="31.4">Waveshare</text>
<text x="252" y="32.8">3</text>
<text x="285.3" y="35.9">A</text>
<text x="65.3" y="40.4">1</text>
<text x="72.1" y="37.5" transform="rotate(-90 72.1 37.5)">6</text>
<text x="127.6" y="37.8">5</text>
<text x="127.6" y="40.4">6</text>
<text x="160" y="40.4">35</text>
<text x="160" y="37.8">36</text>
<text x="35.3" y="42.6" transform="rotate(-90 35.3 42.6)">1</text>
<text x="37.8" y="42.6" transform="rotate(-90 37.8 42.6)">4</text>
<text x="65.3" y="45.5">2</text>
<text x="127.6" y="42.9">7</text>
<text x="127.6" y="45.5">8</text>
<text x="160" y="45.5">33</text>
<text x="160" y="42.9">34</text>
<text x="218.4" y="45.5">33</text>
<text x="218.4" y="42.9">34</text>
<text x="252" y="45.5">8</text>
<text x="41.2" y="48">2</text>
<text x="72.1" y="50.2" transform="rotate(-90 72.1 50.2)">5</text>
<text x="127" y="50.5">10</text>
<text x="127" y="53.1">11</text>
<text x="127.6" y="48">9</text>
<text x="160" y="53.1">30</text>
<text x="160" y="50.5">31</text>
<text x="160" y="48">32</text>
<text x="218.4" y="50.5">31</text>
<text x="218.4" y="48">32</text>
<text x="35.3" y="55.3" transform="rotate(-90 35.3 55.3)">3</text>
<text x="37.8" y="55.3" transform="rotate(-90 37.8 55.3)">5</text>
<text x="127" y="55.6">12</text>
<text x="127" y="58.2">13</text>
<text x="160" y="58.2">28</text>
<text x="160" y="55.6">29</text>
<text x="218.4" y="58.2">28</text>
<text x="218.4" y="55.6">29</text>
<text x="251.4" y="58.2">13</text>
<text x="127" y="60.7">14</text>
<text x="127" y="63.2">15</text>
<text x="127" y="65.8">16</text>
<text x="160" y="65.8">25</text>
<text x="160" y="63.2">26</text>
<text x="160" y="60.7">27</text>
<text x="127" y="68.3">17</text>
<text x="127" y="70.9">18</text>
<text x="160" y="70.9">23</text>
<text x="160" y="68.3">24</text>
<text x="218.4" y="70.9">23</text>
<text x="251.4" y="70.9">18</text>
<text x="55.9" y="75.8">Waveshare</text>
<text x="127" y="73.4">19</text>
<text x="127" y="75.9">20</text>
<text x="160" y="75.9">21</text>
<text x="160" y="73.4">22</text>
<text x="83.1" y="79.8">1</text>
<text x="83.1" y="82.3">2</text>
<text x="142" y="81.3" transform="rotate(-90 142 81.3)">41</text>
<text x="144.5" y="81.3" transform="rotate(-90 144.5 81.3)">42</text>
<text x="147.1" y="81.3" transform="rotate(-90 147.1 81.3)">43</text>
<text x="233.4" y="81.3" transform="rotate(-90 233.4 81.3)">43</text>
<text x="236" y="81.3" transform="rotate(-90 236 81.3)">42</text>
<text x="238.5" y="81.3" transform="rotate(-90 238.5 81.3)">41</text>
<text x="10.3" y="85.9">B</text>
<text x="83.1" y="84.8">3</text>
<text x="83.1" y="87.4">4</text>
<text x="142" y="85.2" transform="rotate(-90 142 85.2)">1</text>
<text x="144.5" y="85.2" transform="rotate(-90 144.5 85.2)">2</text>
<text x="147.1" y="85.2" transform="rotate(-90 147.1 85.2)">3</text>
<text x="242" y="89.9">T</text>
<text x="246.1" y="87.1" transform="rotate(-90 246.1 87.1)">G</text>
<text x="285.3" y="85.9">B</text>
<text x="241.9" y="92.5">S</text>
<text x="39.1" y="110.5" transform="rotate(-90 39.1 110.5)">14</text>
<text x="47.6" y="112.8">3</text>
<text x="84.4" y="112.8">7</text>
<text x="140.5" y="113.9">Pimoroni</text>
<text x="160" y="112.8">39</text>
<text x="29.8" y="115.3">9</text>
<text x="47.6" y="115.3">4</text>
<text x="47.6" y="117.9">5</text>
<text x="84.4" y="117.9">4</text>
<text x="84.4" y="115.3">6</text>
<text x="127.6" y="115.3">3</text>
<text x="160" y="115.3">38</text>
<text x="244.4" y="115.3">S</text>
<text x="244.5" y="117.9">T</text>
<text x="29.8" y="120.4">1</text>
<text x="29.8" y="122.9">2</text>
<text x="46.9" y="122.9">10</text>
<text x="46.9" y="125.5">11</text>
<text x="47.6" y="120.4">6</text>
<text x="84.4" y="122.9">1</text>
<text x="84.4" y="120.4">2</text>
<text x="84.4" y="125.5">9</text>
<text x="248.7" y="122.7" transform="rotate(-90 248.7 122.7)">G</text>
<text x="29.8" y="128">8</text>
<text x="46.9" y="128">12</text>
<text x="46.9" y="130.6">13</text>
<text x="83.8" y="128">10</text>
<text x="84.4" y="130.6">5</text>
<text x="97.1" y="128">3</text>
<text x="97.1" y="130.6">8</text>
<text x="127.6" y="128">8</text>
<text x="160" y="128">33</text>
<text x="10.3" y="135.9">C</text>
<text x="39.1" y="135.3" transform="rotate(-90 39.1 135.3)">7</text>
<text x="285.3" y="135.9">C</text>
<text x="127" y="138.2">12</text>
<text x="127" y="140.7">13</text>
<text x="127" y="143.3">14</text>
<text x="160" y="140.7">28</text>
<text x="160" y="138.2">29</text>
<text x="127" y="145.8">15</text>
<text x="127" y="153.4">18</text>
<text x="160" y="153.4">23</text>
<text x="39.1" y="157.5" transform="rotate(-90 39.1 157.5)">14</text>
<text x="47.6" y="159.8">3</text>
<text x="84.4" y="159.8">7</text>
<text x="29.8" y="167.4">1</text>
<text x="29.8" y="162.3">9</text>
<text x="47.6" y="162.3">4</text>
<text x="47.6" y="164.8">5</text>
<text x="47.6" y="167.4">6</text>
<text x="84.4" y="167.4">2</text>
<text x="84.4" y="164.8">4</text>
<text x="84.4" y="162.3">6</text>
<text x="29.8" y="169.9">2</text>
<text x="46.9" y="169.9">10</text>
<text x="46.9" y="172.5">11</text>
<text x="84.4" y="169.9">1</text>
<text x="84.4" y="172.5">9</text>
<text x="146.6" y="172.5">S</text>
<text x="29.8" y="175">8</text>
<text x="46.9" y="175">12</text>
<text x="46.9" y="177.5">13</text>
<text x="83.8" y="175">10</text>
<text x="84.4" y="177.5">5</text>
<text x="97.1" y="175">3</text>
<text x="97.1" y="177.5">8</text>
<text x="146.7" y="175">T</text>
<text x="150.9" y="179.8" transform="rotate(-90 150.9 179.8)">G</text>
<text x="10.3" y="185.9">D</text>
<text x="39.1" y="182.3" transform="rotate(-90 39.1 182.3)">7</text>
<text x="285.3" y="185.9">D</text>
<text x="35" y="199.9">1</text>
<text x="85" y="199.9">2</text>
<text x="135" y="199.9">3</text>
<text x="185" y="199.9">4</text>
<text x="235" y="199.9">5</text>
<text x="285" y="199.9">6</text>
</g>
<g font-size="1.8" fill="#008484">
<text x="136.5" y="23.7">Pico</text>
<text x="141.8" y="23.7">2</text>
<text x="143.4" y="21.2">U1</text>
<text x="144.2" y="23.7">(RP2350)</text>
<text x="230.7" y="23.7">Pico-Audio</text>
<text x="234.8" y="21.2">U9</text>
<text x="92.8" y="25">J2</text>
<text x="96.1" y="25">Debug</text>
<text x="130" y="28.8">GPIO0</text>
<text x="154.4" y="28.8">VBUS</text>
<text x="168.9" y="28.8">+5V</text>
<text x="69.7" y="31.3">+3V3</text>
<text x="130" y="31.3">GPIO1</text>
<text x="130" y="33.9">GND</text>
<text x="154.7" y="31.3">VSYS</text>
<text x="155.4" y="33.9">GND</text>
<text x="168.9" y="31.3">VSYS</text>
<text x="204.7" y="31.3">VSYS</text>
<text x="221.5" y="33.9">GND</text>
<text x="221.5" y="31.3">VSYS</text>
<text x="246.9" y="33.9">GND</text>
<text x="46.3" y="40.2">220</text>
<text x="46.9" y="37.7">R1</text>
<text x="81.2" y="40.1">U3</text>
<text x="130" y="36.4">GPIO2</text>
<text x="130" y="39">GPIO3</text>
<text x="130" y="41.5">GPIO4</text>
<text x="150.1" y="41.5">ADC_VREF</text>
<text x="152.4" y="36.4">3V3_EN</text>
<text x="155.8" y="39">3V3</text>
<text x="168.8" y="39">+3V3</text>
<text x="26.8" y="47.9">J1</text>
<text x="48.3" y="45.3">1N4001</text>
<text x="53.2" y="42.8">D1</text>
<text x="77.4" y="42.9">4 H11L1</text>
<text x="130" y="44">GPIO5</text>
<text x="130" y="46.6">GND</text>
<text x="146.6" y="44">GPIO28_ADC2</text>
<text x="154.3" y="46.6">AGND</text>
<text x="221.5" y="46.6">GND</text>
<text x="221.5" y="44">SCLK</text>
<text x="246.9" y="46.6">GND</text>
<text x="22.3" y="50.4">MIDI</text>
<text x="27.4" y="50.4">in</text>
<text x="130" y="51.7">GPIO7</text>
<text x="130" y="49.1">GPIO6</text>
<text x="146.6" y="51.7">GPIO26_ADC0</text>
<text x="146.6" y="49.1">GPIO27_ADC1</text>
<text x="221.5" y="51.7">MCLK</text>
<text x="221.5" y="49.1">LRCLK</text>
<text x="130" y="54.2">GPIO8</text>
<text x="130" y="56.7">GPIO9</text>
<text x="130" y="59.3">GND</text>
<text x="152.4" y="56.7">GPIO22</text>
<text x="155.4" y="54.2">RUN</text>
<text x="155.4" y="59.3">GND</text>
<text x="221.5" y="59.3">GND</text>
<text x="221.5" y="56.7">DIN</text>
<text x="246.9" y="59.3">GND</text>
<text x="130" y="61.8">GPIO10</text>
<text x="130" y="64.4">GPIO11</text>
<text x="152.4" y="64.4">GPIO20</text>
<text x="152.4" y="61.8">GPIO21</text>
<text x="193" y="64.4">RST</text>
<text x="193" y="61.8">SW1</text>
<text x="59.5" y="70.7">U5</text>
<text x="85" y="70.7">+3V3</text>
<text x="130" y="66.9">GPIO12</text>
<text x="130" y="69.4">GPIO13</text>
<text x="130" y="72">GND</text>
<text x="152.4" y="69.4">GPIO18</text>
<text x="152.4" y="66.9">GPIO19</text>
<text x="155.4" y="72">GND</text>
<text x="221.5" y="72">GND</text>
<text x="246.9" y="72">GND</text>
<text x="41.8" y="73.3">Waveshare</text>
<text x="52.8" y="73.3">16x2</text>
<text x="58.6" y="73.3">I2C</text>
<text x="62.9" y="73.3">LCD (AIP31068L)</text>
<text x="130" y="74.5">GPIO14</text>
<text x="130" y="77.1">GPIO15</text>
<text x="152.4" y="77.1">GPIO16</text>
<text x="152.4" y="74.5">GPIO17</text>
<text x="78" y="83.4">GND</text>
<text x="78.2" y="80.9">VCC</text>
<text x="143.1" y="78.2" transform="rotate(-90 143.1 78.2)">SWCLK</text>
<text x="145.6" y="78.2" transform="rotate(-90 145.6 78.2)">GND</text>
<text x="148.2" y="78.2" transform="rotate(-90 148.2 78.2)">SWDIO</text>
<text x="234.5" y="78.2" transform="rotate(-90 234.5 78.2)">AUDIO_L</text>
<text x="237.1" y="78.2" transform="rotate(-90 237.1 78.2)">AUDIO_R</text>
<text x="239.6" y="78.2" transform="rotate(-90 239.6 78.2)">GND</text>
<text x="78.3" y="88.5">SDA</text>
<text x="78.3" y="86">SCL</text>
<text x="148.1" y="87.2">Debug</text>
<text x="148.7" y="84.7">J4</text>
<text x="251.5" y="90.4">J5</text>
<text x="251.5" y="92.9">Stereo</text>
<text x="258.7" y="92.9">line</text>
<text x="263.4" y="92.9">out</text>
<text x="36.7" y="101.2">+3V3</text>
<text x="41.6" y="106.3">U8</text>
<text x="85.1" y="106.3">D1X8K-14BL</text>
<text x="90.1" y="103.7">U7</text>
<text x="139.3" y="106.3">Pico-Audio</text>
<text x="143.4" y="103.7">U2</text>
<text x="41.6" y="108.8">74HCT164</text>
<text x="43.7" y="113.9">Q0</text>
<text x="78.1" y="112.6">R11</text>
<text x="86.9" y="113.9">A</text>
<text x="154.7" y="113.9">VSYS</text>
<text x="170.2" y="113.9">VSYS</text>
<text x="207.6" y="113.9">R19</text>
<text x="222.4" y="112.6">47uF</text>
<text x="223.4" y="110.1">C2</text>
<text x="32.3" y="116.4">~{MR}</text>
<text x="40.2" y="114.8" transform="rotate(-90 40.2 114.8)">VCC</text>
<text x="43.7" y="116.4">Q1</text>
<text x="43.7" y="119">Q2</text>
<text x="78.1" y="117.7">R13</text>
<text x="78.1" y="115.2">R12</text>
<text x="86.9" y="119">C</text>
<text x="86.9" y="116.4">B</text>
<text x="130" y="116.4">GND</text>
<text x="155.4" y="116.4">GND</text>
<text x="254" y="119.6">J6</text>
<text x="254" y="117.1">Stereo</text>
<text x="261.2" y="117.1">line</text>
<text x="265.9" y="117.1">out</text>
<text x="32.3" y="121.5">DSA</text>
<text x="32.3" y="124.1">DSB</text>
<text x="43.7" y="124.1">Q4</text>
<text x="43.7" y="121.5">Q3</text>
<text x="78.1" y="120.2">R14</text>
<text x="78.1" y="122.8">R15</text>
<text x="78.1" y="125.3">R16</text>
<text x="86.9" y="124.1">E</text>
<text x="86.9" y="121.5">D</text>
<text x="219.7" y="121.5">C1</text>
<text x="219.7" y="124.1">100nF</text>
<text x="235.8" y="123.3" transform="rotate(-90 235.8 123.3)">R2</text>
<text x="32.3" y="129.1">CP</text>
<text x="43.7" y="126.6">Q5</text>
<text x="43.7" y="129.1">Q6</text>
<text x="43.7" y="131.7">Q7</text>
<text x="78.1" y="127.9">R17</text>
<text x="78.1" y="130.4">R18</text>
<text x="86.9" y="129.1">G</text>
<text x="86.9" y="131.7">DP</text>
<text x="86.9" y="126.6">F</text>
<text x="93.3" y="129.1">CC</text>
<text x="93.3" y="131.7">CC</text>
<text x="130" y="129.1">GND</text>
<text x="155.4" y="129.1">GND</text>
<text x="223.4" y="131.7">C4</text>
<text x="40.2" y="132.8" transform="rotate(-90 40.2 132.8)">GND</text>
<text x="207.6" y="135.5">R20</text>
<text x="222.4" y="134.2">47uF</text>
<text x="130" y="139.3">DIN</text>
<text x="130" y="141.8">GND</text>
<text x="154.4" y="139.3">MUTE</text>
<text x="155.4" y="141.8">GND</text>
<text x="219.7" y="143.1">C3</text>
<text x="36.7" y="148.2">+3V3</text>
<text x="130" y="144.4">SCLK</text>
<text x="130" y="146.9">LRCLK</text>
<text x="219.7" y="145.6">100nF</text>
<text x="235.8" y="145.5" transform="rotate(-90 235.8 145.5)">R21</text>
<text x="41.6" y="153.3">U4</text>
<text x="41.6" y="155.8">74HCT164</text>
<text x="85.1" y="153.3">D1X8K-14BL</text>
<text x="90.1" y="150.7">U6</text>
<text x="130" y="154.5">GND</text>
<text x="155.4" y="154.5">GND</text>
<text x="40.2" y="161.8" transform="rotate(-90 40.2 161.8)">VCC</text>
<text x="43.7" y="160.9">Q0</text>
<text x="78.7" y="159.6">R3</text>
<text x="86.9" y="160.9">A</text>
<text x="136.8" y="160.8" transform="rotate(-90 136.8 160.8)">GND</text>
<text x="139.3" y="160.8" transform="rotate(-90 139.3 160.8)">LINE_OUT_R</text>
<text x="141.8" y="160.8" transform="rotate(-90 141.8 160.8)">LINE_OUT_L</text>
<text x="148.2" y="160.8" transform="rotate(-90 148.2 160.8)">GND</text>
<text x="150.7" y="160.8" transform="rotate(-90 150.7 160.8)">PHONES_OUT_R</text>
<text x="153.3" y="160.8" transform="rotate(-90 153.3 160.8)">PHONES_OUT_L</text>
<text x="32.3" y="163.4">~{MR}</text>
<text x="43.7" y="163.4">Q1</text>
<text x="43.7" y="166">Q2</text>
<text x="78.7" y="167.2">R6</text>
<text x="78.7" y="162.2">R4</text>
<text x="78.7" y="164.7">R5</text>
<text x="86.9" y="166">C</text>
<text x="86.9" y="163.4">B</text>
<text x="32.3" y="168.5">DSA</text>
<text x="32.3" y="171">DSB</text>
<text x="43.7" y="171">Q4</text>
<text x="43.7" y="173.6">Q5</text>
<text x="43.7" y="168.5">Q3</text>
<text x="78.7" y="169.8">R7</text>
<text x="78.7" y="172.3">R8</text>
<text x="86.9" y="171">E</text>
<text x="86.9" y="168.5">D</text>
<text x="86.9" y="173.6">F</text>
<text x="32.3" y="176.1">CP</text>
<text x="40.2" y="179.8" transform="rotate(-90 40.2 179.8)">GND</text>
<text x="43.7" y="176.1">Q6</text>
<text x="43.7" y="178.7">Q7</text>
<text x="78.1" y="177.4">R10</text>
<text x="78.7" y="174.9">R9</text>
<text x="86.9" y="176.1">G</text>
<text x="86.9" y="178.7">DP</text>
<text x="93.3" y="176.1">CC</text>
<text x="93.3" y="178.7">CC</text>
<text x="156.2" y="176.8">J3</text>
<text x="156.2" y="174.2">Stereo</text>
<text x="163.4" y="174.2">line</text>
<text x="168.1" y="174.2">out</text>
</g>
<g font-size="1.8" fill="#0000c2">
<text x="179.1" y="169.4">(1)</text>
<text x="179.1" y="171.4">(2)</text>
<text x="183.1" y="169.4">Powered</text>
<text x="183.1" y="171.4">The</text>
<text x="183.8" y="173.5">and</text>
<text x="187.5" y="171.4">line</text>
<text x="188.4" y="173.5">4</text>
<text x="190.8" y="173.5">on</text>
<text x="192.2" y="169.4">via</text>
<text x="192.2" y="171.4">output</text>
<text x="194.2" y="173.5">the</text>
<text x="196.1" y="169.4">micro</text>
<text x="198.4" y="173.5">right</text>
<text x="199.4" y="171.4">is</text>
<text x="202.2" y="171.4">not</text>
<text x="202.6" y="169.4">USB</text>
<text x="203.9" y="173.5">and</text>
<text x="206.4" y="171.4">stereo</text>
<text x="207.5" y="169.4">connector</text>
<text x="208.6" y="173.5">should</text>
<text x="213.5" y="171.4">in</text>
<text x="216" y="173.5">be</text>
<text x="216.4" y="171.4">the</text>
<text x="218.1" y="169.4">on</text>
<text x="219.4" y="173.5">externally</text>
<text x="220.5" y="171.4">normal</text>
<text x="221.6" y="169.4">the</text>
<text x="225.7" y="169.4">Pico</text>
<text x="228.3" y="171.4">sense,</text>
<text x="229.9" y="173.5">mixed</text>
<text x="231" y="169.4">module</text>
<text x="235.4" y="171.4">4</text>
<text x="236.6" y="173.5">for</text>
<text x="237.8" y="171.4">voices</text>
<text x="240.5" y="173.5">an</text>
<text x="243.9" y="173.5">8</text>
<text x="244.9" y="171.4">are</text>
<text x="246.3" y="173.5">voice</text>
<text x="249.1" y="171.4">on</text>
<text x="252.4" y="173.5">mono</text>
<text x="252.6" y="171.4">the</text>
<text x="256.7" y="171.4">left</text>
<text x="258.7" y="173.5">signal</text>
<text x="179.1" y="175.5">(3)</text>
<text x="179.1" y="177.6">(4)</text>
<text x="183.1" y="175.5">The</text>
<text x="183.1" y="177.6">Raspberry</text>
<text x="187.5" y="175.5">Pico's</text>
<text x="193.7" y="177.6">Pi</text>
<text x="194.4" y="175.5">USB</text>
<text x="196.7" y="177.6">Pico-1</text>
<text x="199.4" y="175.5">interface</text>
<text x="204.8" y="177.6">(RP2040)</text>
<text x="209" y="175.5">acts</text>
<text x="214.2" y="175.5">as</text>
<text x="215" y="177.6">also</text>
<text x="217.5" y="175.5">a</text>
<text x="219.8" y="175.5">USB</text>
<text x="220.2" y="177.6">supported</text>
<text x="224.8" y="175.5">MIDI-IN</text>
<text x="233.4" y="175.5">when</text>
<text x="239.3" y="175.5">running</text>
</g>
<g font-size="1.4">
<text x="99.1" y="27.7">console</text>
<text x="105.8" y="27.7">TX 115200</text>
<text x="115.3" y="27.7">baud</text>
<text x="119.9" y="27.7">8-N-1</text>
<text x="99.1" y="30.2">console</text>
<text x="99.1" y="32.7">console</text>
<text x="105.8" y="30.2">RX</text>
<text x="105.8" y="32.7">GND</text>
<text x="102.9" y="42.9">MIDI</text>
<text x="107" y="42.9">31250</text>
<text x="112.8" y="42.9">baud</text>
<text x="117.4" y="42.9">8-N-1</text>
<text x="168.9" y="48">I2S</text>
<text x="168.9" y="42.9">I2S</text>
<text x="172.3" y="48">LR</text>
<text x="172.3" y="42.9">CLK</text>
<text x="175.1" y="48">49.096</text>
<text x="176.1" y="42.9">1.571072</text>
<text x="181.4" y="48">KHz</text>
<text x="184.3" y="42.9">MHz</text>
<text x="168.9" y="50.5">MCLK</text>
<text x="173.9" y="50.5">12.568576</text>
<text x="183" y="50.5">MHz</text>
<text x="168.9" y="55.6">I2S</text>
<text x="172.3" y="55.6">SD</text>
<text x="105.4" y="73.4">I2C</text>
<text x="105.4" y="75.9">I2C</text>
<text x="108.9" y="73.4">SDA</text>
<text x="108.9" y="75.9">CLK</text>
<text x="115.3" y="87.8" transform="rotate(-90 115.3 87.8)">KHz</text>
<text x="120.4" y="84.9" transform="rotate(-90 120.4 84.9)">MHz</text>
<text x="115.3" y="94.1" transform="rotate(-90 115.3 94.1)">49.096</text>
<text x="120.4" y="93.1" transform="rotate(-90 120.4 93.1)">1.571072</text>
<text x="115.3" y="100.3" transform="rotate(-90 115.3 100.3)">I2S</text>
<text x="115.3" y="96.9" transform="rotate(-90 115.3 96.9)">LR</text>
<text x="117.8" y="100.3" transform="rotate(-90 117.8 100.3)">I2S</text>
<text x="117.8" y="96.9" transform="rotate(-90 117.8 96.9)">SD</text>
<text x="120.4" y="100.3" transform="rotate(-90 120.4 100.3)">I2S</text>
<text x="120.4" y="96.9" transform="rotate(-90 120.4 96.9)">CLK</text>
</g>
<g font-size="1.4" fill="#008484">
<text x="73.4" y="113.8">330</text>
<text x="73.4" y="118.8">330</text>
<text x="73.4" y="116.3">330</text>
<text x="208" y="116.3">220</text>
<text x="73.4" y="121.4">330</text>
<text x="73.4" y="123.9">330</text>
<text x="233.1" y="123.7" transform="rotate(-90 233.1 123.7)">1.8K</text>
<text x="73.4" y="129">330</text>
<text x="73.4" y="131.5">330</text>
<text x="73.4" y="126.5">330</text>
<text x="208" y="137.9">220</text>
<text x="233.1" y="145.3" transform="rotate(-90 233.1 145.3)">1.8K</text>
<text x="73.4" y="160.7">330</text>
<text x="73.4" y="163.3">330</text>
<text x="73.4" y="165.8">330</text>
<text x="73.4" y="168.4">330</text>
<text x="73.4" y="170.9">330</text>
<text x="73.4" y="173.4">330</text>
<text x="73.4" y="176">330</text>
<text x="73.4" y="178.5">330</text>
</g>
<g font-size=".7" fill="#840000">
<text x="88.5" y="119.4">E</text>
<text x="88.8" y="116.3">F</text>
<text x="91" y="117.1">G</text>
<text x="91.3" y="115.5">A</text>
<text x="93.3" y="119.4">C</text>
<text x="93.5" y="116.3">B</text>
<text x="90.8" y="120.1">D</text>
<text x="94.3" y="120.9">DP</text>
<text x="88.5" y="166.3">E</text>
<text x="88.8" y="163.3">F</text>
<text x="90.8" y="167.1">D</text>
<text x="91" y="164.1">G</text>
<text x="91.3" y="162.5">A</text>
<text x="93.3" y="166.3">C</text>
<text x="93.5" y="163.3">B</text>
<text x="94.3" y="167.9">DP</text>
</g>
</svg>
